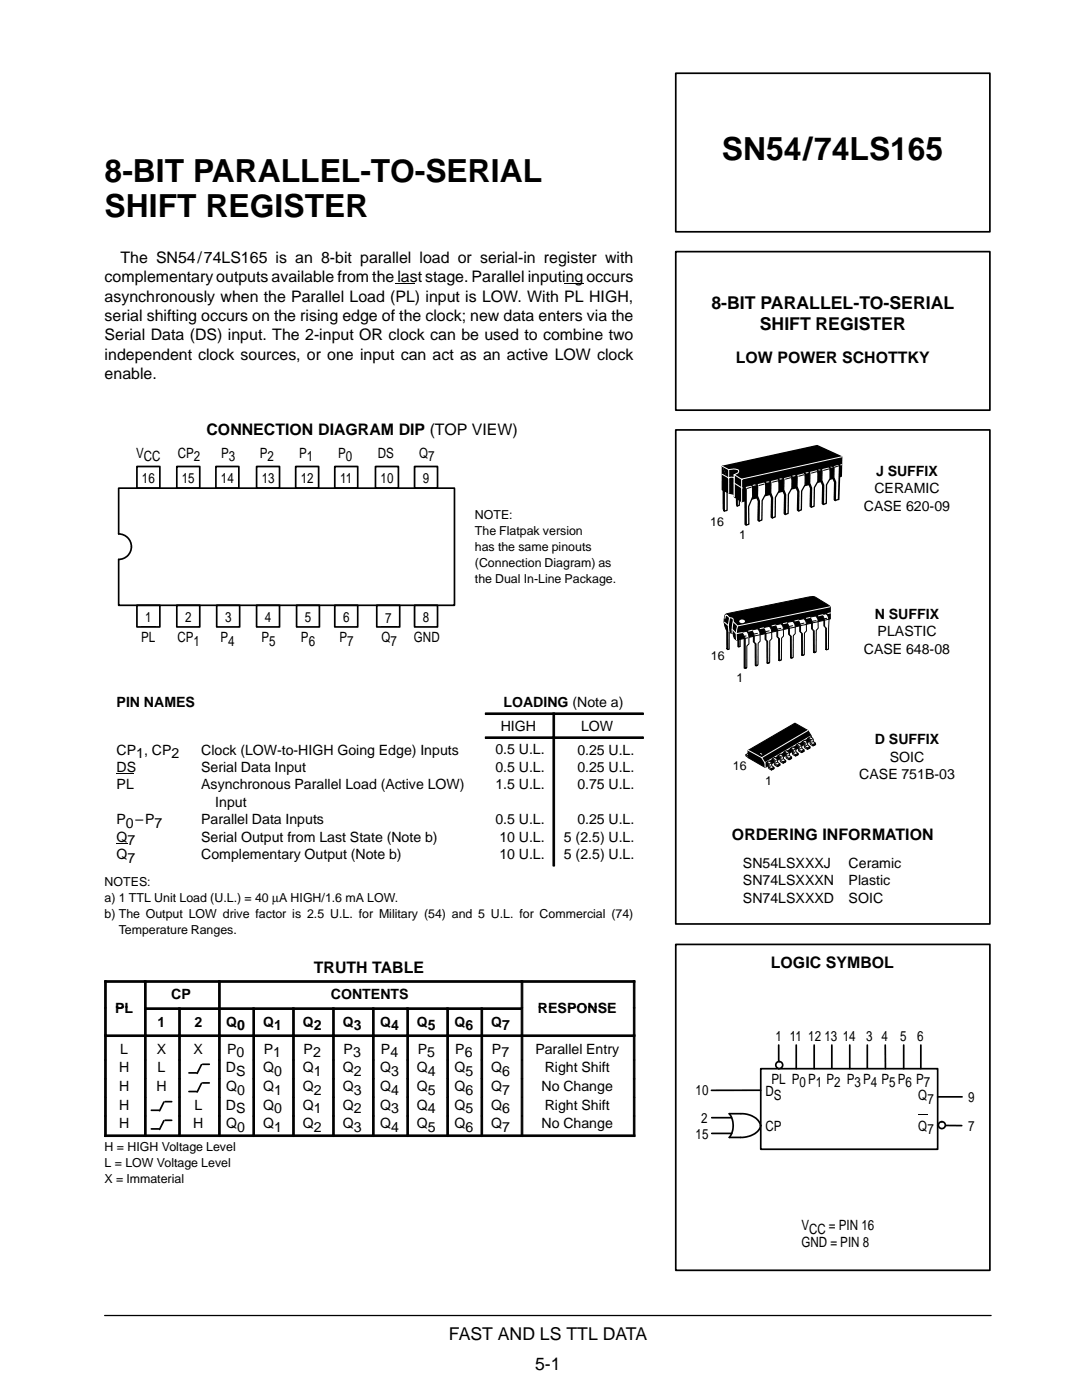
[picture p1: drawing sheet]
<svg xmlns="http://www.w3.org/2000/svg" width="216mm" height="279mm" viewBox="0 0 216 279" stroke-linecap="round" stroke-linejoin="round" font-family="sans-serif">
<path d="M20.9 262.5h176.9" fill="none" stroke="#000" stroke-width=".26"/>
<path d="M78.9 56.6h3.9M112.6 56.6h3.9M28.2 125h2.8M23.3 154.3h3.4M23.3 168.3h2.2" fill="none" stroke="#000" stroke-width=".2"/>
<g fill="none" stroke="#000" stroke-width=".34">
<path d="M23.7 97.4h67v23.4h-67v-9.2a2.54 2.54 0 0 0 2.5-2.5 2.54 2.54 0 0 0-2.5-2.5zM27.3 93.1h4.6v4.3h-4.6zM35.3 93.1h4.6v4.3h-4.6zM43.1 93.1h4.6v4.3h-4.6zM51.2 93.1h4.6v4.3h-4.6zM59 93.1h4.6v4.3h-4.6zM66.8 93.1h4.6v4.3h-4.6zM74.9 93.1h4.6v4.3h-4.6zM82.7 93.1h4.6v4.3h-4.6zM27.3 120.8h4.6v4.3h-4.6zM35.3 120.8h4.6v4.3h-4.6zM43.2 120.8h4.6v4.3h-4.6z"/>
<path d="M51.2 120.8h4.6v4.3h-4.6zM59.2 120.8h4.5v4.3h-4.5zM66.8 120.8h4.6v4.3h-4.6zM75.2 120.8h4.6v4.3h-4.6zM82.7 120.8h4.6v4.3h-4.6zM32.7 219.9l-.9 1.8M32.9 219.9h1.4M37.7 214.1h1.5M37.7 217.8h1.5M40.2 212.5l-.9 1.7M40.2 216.2l-.9 1.7M40.4 212.4h1.4"/>
<path d="M40.4 216.1h1.4M30.2 221.6h1.5M30.2 225.3h1.5M32.7 223.7l-.9 1.7M32.9 223.6h1.4"/>
</g>
<g fill="#000">
<path d="M76.1 124.9h1.8v.1h-1.8z" fill-rule="evenodd"/>
<path d="M77.9 124.9h1.3v.1h-1.3z" fill-rule="evenodd"/>
</g>
<g fill="#000" stroke="#000" stroke-width=".2">
<path d="M96.8 142.3h13.5v.3h-13.5z" fill-rule="evenodd"/>
<path d="M96.8 147.1h13.5v.3h-13.5z" fill-rule="evenodd"/>
<path d="M110.3 142.3h.4v4.7h-.4z" fill-rule="evenodd"/>
<path d="M110.3 142.3h18.1v.3h-18.1z" fill-rule="evenodd"/>
<path d="M110.3 147.1h.4v25.7h-.4z" fill-rule="evenodd"/>
<path d="M110.3 147.1h18.1v.3h-18.1z" fill-rule="evenodd"/>
<path d="M20.9 195.7h.3v5.4h-.3z" fill-rule="evenodd"/>
<path d="M20.9 195.7h7.9v.3h-7.9z" fill-rule="evenodd"/>
<path d="M28.8 195.7h.4v5.4h-.4z" fill-rule="evenodd"/>
<path d="M28.8 195.7h14.8v.3h-14.8z" fill-rule="evenodd"/>
<path d="M43.6 195.7h.3v5.4h-.3z" fill-rule="evenodd"/>
<path d="M43.6 195.7h60.4v.3h-60.4z" fill-rule="evenodd"/>
<path d="M104 195.7h.3v5.4h-.3z" fill-rule="evenodd"/>
<path d="M104 195.7h22.7v.3h-22.7z" fill-rule="evenodd"/>
<path d="M126.4 195.7h.3v5.4h-.3z" fill-rule="evenodd"/>
<path d="M20.9 201.1h.3v5.4h-.3z" fill-rule="evenodd"/>
<path d="M20.9 206.5h.3v5h-.3z" fill-rule="evenodd"/>
<path d="M20.9 206.5h7.9v.4h-7.9z" fill-rule="evenodd"/>
<path d="M20.9 211.6h.3v3.7h-.3z" fill-rule="evenodd"/>
<path d="M20.9 215.3h.3v3.7h-.3z" fill-rule="evenodd"/>
<path d="M20.9 219h.3v3.7h-.3z" fill-rule="evenodd"/>
<path d="M28.8 201.1h.4v5.4h-.4z" fill-rule="evenodd"/>
<path d="M28.8 201.1h6.8v.4h-6.8z" fill-rule="evenodd"/>
<path d="M28.8 206.5h.4v5h-.4z" fill-rule="evenodd"/>
<path d="M28.8 206.5h6.8v.4h-6.8z" fill-rule="evenodd"/>
<path d="M28.8 211.6h.4v3.7h-.4z" fill-rule="evenodd"/>
<path d="M28.8 215.3h.4v3.7h-.4z" fill-rule="evenodd"/>
<path d="M28.8 219h.4v3.7h-.4z" fill-rule="evenodd"/>
<path d="M35.7 201.1h.3v5.4h-.3z" fill-rule="evenodd"/>
<path d="M35.7 201.1h7.9v.4h-7.9z" fill-rule="evenodd"/>
<path d="M35.7 206.5h.3v5h-.3z" fill-rule="evenodd"/>
<path d="M35.7 206.5h7.9v.4h-7.9z" fill-rule="evenodd"/>
<path d="M35.7 211.6h.3v3.7h-.3z" fill-rule="evenodd"/>
<path d="M35.7 215.3h.3v3.7h-.3z" fill-rule="evenodd"/>
<path d="M35.7 219h.3v3.7h-.3z" fill-rule="evenodd"/>
<path d="M43.6 201.1h.3v5.4h-.3z" fill-rule="evenodd"/>
<path d="M43.6 201.1h6.8v.4h-6.8z" fill-rule="evenodd"/>
<path d="M43.6 206.5h.3v5h-.3z" fill-rule="evenodd"/>
<path d="M43.6 206.5h6.8v.4h-6.8z" fill-rule="evenodd"/>
<path d="M43.6 211.6h.3v3.7h-.3z" fill-rule="evenodd"/>
<path d="M43.6 215.3h.3v3.7h-.3z" fill-rule="evenodd"/>
<path d="M43.6 219h.3v3.7h-.3z" fill-rule="evenodd"/>
<path d="M50.5 201.1h.3v5.4h-.3z" fill-rule="evenodd"/>
<path d="M50.5 201.1h7.9v.4h-7.9z" fill-rule="evenodd"/>
<path d="M50.5 206.5h.3v5h-.3z" fill-rule="evenodd"/>
<path d="M50.5 206.5h7.9v.4h-7.9z" fill-rule="evenodd"/>
<path d="M50.5 211.6h.3v3.7h-.3z" fill-rule="evenodd"/>
<path d="M50.5 215.3h.3v3.7h-.3z" fill-rule="evenodd"/>
<path d="M50.5 219h.3v3.7h-.3z" fill-rule="evenodd"/>
<path d="M58.4 201.1h.3v5.4h-.3z" fill-rule="evenodd"/>
<path d="M58.4 201.1h8v.4h-8z" fill-rule="evenodd"/>
<path d="M58.4 206.5h.3v5h-.3z" fill-rule="evenodd"/>
<path d="M58.4 206.5h8v.4h-8z" fill-rule="evenodd"/>
<path d="M58.4 211.6h.3v3.7h-.3z" fill-rule="evenodd"/>
<path d="M58.4 215.3h.3v3.7h-.3z" fill-rule="evenodd"/>
<path d="M58.4 219h.3v3.7h-.3z" fill-rule="evenodd"/>
<path d="M66.4 201.1h.3v5.4h-.3z" fill-rule="evenodd"/>
<path d="M66.4 201.1h7.9v.4h-7.9z" fill-rule="evenodd"/>
<path d="M66.4 206.5h.3v5h-.3z" fill-rule="evenodd"/>
<path d="M66.4 206.5h7.9v.4h-7.9z" fill-rule="evenodd"/>
<path d="M66.4 211.6h.3v3.7h-.3z" fill-rule="evenodd"/>
<path d="M66.4 215.3h.3v3.7h-.3z" fill-rule="evenodd"/>
<path d="M66.4 219h.3v3.7h-.3z" fill-rule="evenodd"/>
<path d="M74.3 201.1h.4v5.4h-.4z" fill-rule="evenodd"/>
<path d="M74.3 201.1h6.9v.4h-6.9z" fill-rule="evenodd"/>
<path d="M74.3 206.5h.4v5h-.4z" fill-rule="evenodd"/>
<path d="M74.3 206.5h6.9v.4h-6.9z" fill-rule="evenodd"/>
<path d="M74.3 211.6h.4v3.7h-.4z" fill-rule="evenodd"/>
<path d="M74.3 215.3h.4v3.7h-.4z" fill-rule="evenodd"/>
<path d="M74.3 219h.4v3.7h-.4z" fill-rule="evenodd"/>
<path d="M81.2 201.1h.3v5.4h-.3z" fill-rule="evenodd"/>
<path d="M81.2 201.1h7.9v.4h-7.9z" fill-rule="evenodd"/>
<path d="M81.2 206.5h.3v5h-.3z" fill-rule="evenodd"/>
<path d="M81.2 206.5h7.9v.4h-7.9z" fill-rule="evenodd"/>
<path d="M81.2 211.6h.3v3.7h-.3z" fill-rule="evenodd"/>
<path d="M81.2 215.3h.3v3.7h-.3z" fill-rule="evenodd"/>
<path d="M81.2 219h.3v3.7h-.3z" fill-rule="evenodd"/>
<path d="M89.2 201.1h.3v5.4h-.3z" fill-rule="evenodd"/>
<path d="M89.2 201.1h6.8v.4h-6.8z" fill-rule="evenodd"/>
<path d="M89.2 206.5h.3v5h-.3z" fill-rule="evenodd"/>
<path d="M89.2 206.5h6.8v.4h-6.8z" fill-rule="evenodd"/>
<path d="M89.2 211.6h.3v3.7h-.3z" fill-rule="evenodd"/>
<path d="M89.2 215.3h.3v3.7h-.3z" fill-rule="evenodd"/>
<path d="M89.2 219h.3v3.7h-.3z" fill-rule="evenodd"/>
<path d="M96 201.1h.3v5.4h-.3z" fill-rule="evenodd"/>
<path d="M96 201.1h8v.4h-8z" fill-rule="evenodd"/>
<path d="M96 206.5h.3v5h-.3z" fill-rule="evenodd"/>
<path d="M96 206.5h8v.4h-8z" fill-rule="evenodd"/>
<path d="M96 211.6h.3v3.7h-.3z" fill-rule="evenodd"/>
<path d="M96 215.3h.3v3.7h-.3z" fill-rule="evenodd"/>
<path d="M96 219h.3v3.7h-.3z" fill-rule="evenodd"/>
<path d="M104 201.1h.3v5.4h-.3z" fill-rule="evenodd"/>
<path d="M104 206.5h.3v5h-.3z" fill-rule="evenodd"/>
<path d="M104 206.5h22.7v.4h-22.7z" fill-rule="evenodd"/>
<path d="M104 211.6h.3v3.7h-.3z" fill-rule="evenodd"/>
<path d="M104 215.3h.3v3.7h-.3z" fill-rule="evenodd"/>
<path d="M104 219h.3v3.7h-.3z" fill-rule="evenodd"/>
<path d="M126.4 201.1h.3v5.4h-.3z" fill-rule="evenodd"/>
<path d="M126.4 206.5h.3v5h-.3z" fill-rule="evenodd"/>
<path d="M126.4 211.6h.3v3.7h-.3z" fill-rule="evenodd"/>
<path d="M126.4 215.3h.3v3.7h-.3z" fill-rule="evenodd"/>
<path d="M126.4 219h.3v3.7h-.3z" fill-rule="evenodd"/>
<path d="M20.9 222.7h.3v4.1h-.3z" fill-rule="evenodd"/>
<path d="M20.9 226.5h7.9v.3h-7.9z" fill-rule="evenodd"/>
<path d="M28.8 222.7h.4v4.1h-.4z" fill-rule="evenodd"/>
<path d="M28.8 226.5h6.8v.3h-6.8z" fill-rule="evenodd"/>
<path d="M35.7 222.7h.3v4.1h-.3z" fill-rule="evenodd"/>
<path d="M35.7 226.5h7.9v.3h-7.9z" fill-rule="evenodd"/>
<path d="M43.6 222.7h.3v4.1h-.3z" fill-rule="evenodd"/>
<path d="M43.6 226.5h6.8v.3h-6.8z" fill-rule="evenodd"/>
<path d="M50.5 222.7h.3v4.1h-.3z" fill-rule="evenodd"/>
<path d="M50.5 226.5h7.9v.3h-7.9z" fill-rule="evenodd"/>
<path d="M58.4 222.7h.3v4.1h-.3z" fill-rule="evenodd"/>
<path d="M58.4 226.5h8v.3h-8z" fill-rule="evenodd"/>
<path d="M66.4 222.7h.3v4.1h-.3z" fill-rule="evenodd"/>
<path d="M66.4 226.5h7.9v.3h-7.9z" fill-rule="evenodd"/>
<path d="M74.3 222.7h.4v4.1h-.4z" fill-rule="evenodd"/>
<path d="M74.3 226.5h6.9v.3h-6.9z" fill-rule="evenodd"/>
<path d="M81.2 222.7h.3v4.1h-.3z" fill-rule="evenodd"/>
<path d="M81.2 226.5h7.9v.3h-7.9z" fill-rule="evenodd"/>
<path d="M89.2 222.7h.3v4.1h-.3z" fill-rule="evenodd"/>
<path d="M89.2 226.5h6.8v.3h-6.8z" fill-rule="evenodd"/>
<path d="M96 222.7h.3v4.1h-.3z" fill-rule="evenodd"/>
<path d="M96 226.5h8v.3h-8z" fill-rule="evenodd"/>
<path d="M104 222.7h.3v4.1h-.3z" fill-rule="evenodd"/>
<path d="M104 226.5h22.7v.3h-22.7z" fill-rule="evenodd"/>
<path d="M126.4 222.7h.3v4.1h-.3z" fill-rule="evenodd"/>
</g>
<path d="M20.9 14.6h57.3v13.2h-57.3z" fill="#fff"/>
<path d="M134.8 14.6h62.7v31.7h-62.7zM134.8 50.2h62.7v31.7h-62.7zM134.8 85.8h62.7v98.6h-62.7zM146.6 98.7v.4M147 99.4l.1 .1" fill="none" stroke="#000" stroke-width=".34"/>
<g fill="#000" stroke="#000" stroke-width=".26">
<path d="M144.1 93.1l2.5 5.6-1.1-.3-1.4-.7zM147 99.4l.1 1.6z"/>
<path d="M144.1 93.1l19-4.2 4.9 2.3-.1 3.9-19.9 5-1.4-1z" fill-rule="evenodd"/>
</g>
<path d="M147.1 99.5v1.5l.4-.1v-1.3M157.9 95.9l-1.3 .3M160.4 95.4l-1.2 .3M163 94.9l-1.3 .3M166.4 92.5l-.6 .1" fill="none" stroke="#000" stroke-width=".26"/>
<path d="M144.1 94.7l1.3 .7M144.1 93.1l1.3 .6M146.5 96.4l1.5 .9M146.5 95.4l-.5-.2-.6 .2M148.1 95.7l-1.6-1 .7-.3a.38 .38 0 0 0 .2-.4 .38 .38 0 0 0-.4-.3h-1.6v4.7M167.9 92.7l-19.9 4.7M168 91.2l-20 4.4v4.5" fill="none" stroke="#fff" stroke-width=".2"/>
<path d="M147 99.4l.1 .1v1.5z" fill="#000"/>
<path d="M167.4 93.4l-.6 .2" fill="none" stroke="#000" stroke-width=".2"/>
<g fill="#000" stroke="#000" stroke-width=".34">
<path d="M166.3 93.7l.1 1.6 .4 .9-.1 3.7-.2-.2 .1-3.5-.4-.8z" fill-rule="evenodd"/>
<path d="M148.4 97.1l.4 .4 .1 7.3-.2-.2v-7l-.4-.3z" fill-rule="evenodd"/>
</g>
<path d="M166 93l1.2-.4 .4 .3-.3 6.8-.6 .2v-3.7l-.3-.9v-1.9z" fill-rule="evenodd" fill="#fff"/>
<path d="M166 93l.4 .4v1.9l.3 .9v3.7l.6-.2" fill="none" stroke="#000" stroke-width=".26"/>
<path d="M166 93l1.2-.4 .4 .3-.3 6.8" fill="none" stroke="#000" stroke-width=".34"/>
<path d="M146.5 94.7v4.4" fill="none" stroke="#fff" stroke-width=".26"/>
<path d="M155.2 95.9l-.8 .2M157.9 95.3l-.9 .1" fill="none" stroke="#000" stroke-width=".2"/>
<path d="M151.1 97.3l.1 1.7 .4 1-.1 4-.2-.2 .1-3.8-.4-.9z" fill-rule="evenodd" fill="#000" stroke="#000" stroke-width=".34"/>
<path d="M150.8 96.5l1.8-.4a4.4 4.4 0 0 1-.5 3.8l-.1 3.9-.5 .2v-4l-.4-1 .1-2.1z" fill-rule="evenodd" fill="#fff"/>
<path d="M150.8 96.5l.4 .4-.1 2.1 .4 1v4l.5-.2 .1-3.9 .7-1.3v-1.8" fill="none" stroke="#000" stroke-width=".26"/>
<path d="M150.8 96.5l1.8-.4 .2 .7" fill="none" stroke="#000" stroke-width=".34"/>
<path d="M152.5 96.6l-1.1 .3" fill="none" stroke="#000" stroke-width=".2"/>
<path d="M148.5 97.1l1.4-.3 .3 .2v2.1l-.8 2v3.5l-.5 .2v-7.2z" fill-rule="evenodd" fill="#fff"/>
<path d="M148.5 97.1l1.4-.3 .3 .2v2.1l-.8 2v3.5l-.5 .2v-7.2z" fill="none" stroke="#000" stroke-width=".26"/>
<path d="M149.9 97.2l-.8 .3" fill="none" stroke="#000" stroke-width=".2"/>
<path d="M153.7 96.6l.1 1.7 .4 1v4.1l-.3-.2 .1-3.8-.4-.9z" fill-rule="evenodd" fill="#000" stroke="#000" stroke-width=".34"/>
<path d="M153.4 95.9l1.9-.4 .1 .2v2.3l-.7 1.3v3.9l-.6 .1 .1-3.9-.4-1v-2.1z" fill-rule="evenodd" fill="#fff"/>
<path d="M153.4 95.9l.2 .1M153.6 96l.2 .3v2.1l.4 1-.1 3.9 .6-.1v-3.9l.7-1.3v-1.8" fill="none" stroke="#000" stroke-width=".26"/>
<path d="M153.4 95.9l1.9-.4 .1 .7" fill="none" stroke="#000" stroke-width=".34"/>
<path d="M156.3 96l.1 1.7 .4 1v4l-.3-.2 .1-3.8-.4-.9z" fill-rule="evenodd" fill="#000" stroke="#000" stroke-width=".34"/>
<path d="M156 95.3l1.9-.4 .1 .3v2.2l-.7 1.2v3.9l-.6 .1 .1-3.9-.4-1v-2z" fill-rule="evenodd" fill="#fff"/>
<path d="M156 95.3l.4 .4v2l.4 1-.1 3.9 .6-.1v-3.9l.7-1.2v-1.8" fill="none" stroke="#000" stroke-width=".26"/>
<path d="M156 95.3l1.9-.4 .1 .7" fill="none" stroke="#000" stroke-width=".34"/>
<path d="M159 95.4l.1 1.7 .4 .9-.1 4-.2-.2v-3.7l-.4-.9z" fill-rule="evenodd" fill="#000" stroke="#000" stroke-width=".34"/>
<path d="M158.7 94.7l1.8-.4 .2 .2v2.2l-.7 1.3-.1 3.8-.6 .1 .1-3.8-.4-1 .1-2z" fill-rule="evenodd" fill="#fff"/>
<path d="M158.7 94.7l.1 .1M158.8 94.7l.3 .4-.1 2 .4 1-.1 3.8 .6-.1 .1-3.8 .7-1.3v-1.7" fill="none" stroke="#000" stroke-width=".26"/>
<path d="M158.7 94.7l1.8-.4 .2 .7" fill="none" stroke="#000" stroke-width=".34"/>
<path d="M161.5 94.8l.1 1.6 .4 1-.1 3.8-.2-.1 .1-3.7-.4-.9z" fill-rule="evenodd" fill="#000" stroke="#000" stroke-width=".34"/>
<path d="M161.2 94.1l1.9-.5 .1 .3v2.2l-.7 1.2-.1 3.7-.5 .2v-3.8l-.3-1v-2z" fill-rule="evenodd" fill="#fff"/>
<path d="M161.2 94.1l.4 .3v2l.3 1v3.8l.5-.2 .1-3.7 .7-1.2v-1.8" fill="none" stroke="#000" stroke-width=".26"/>
<path d="M161.2 94.1l1.9-.5 .1 .7" fill="none" stroke="#000" stroke-width=".34"/>
<path d="M163.9 94.2l.1 1.7 .4 .9v3.9l-.3-.2 .1-3.6-.4-.9z" fill-rule="evenodd" fill="#000" stroke="#000" stroke-width=".34"/>
<path d="M163.6 93.5l1.9-.4 .1 .3v2.1l-.7 1.2v3.8l-.6 .1 .1-3.8-.4-.9v-2z" fill-rule="evenodd" fill="#fff"/>
<path d="M145.1 98.1v3.8l-.6 .1M163.6 93.5l.4 .4v2l.4 .9-.1 3.8 .6-.1v-3.8l.7-1.2v-1.7" fill="none" stroke="#000" stroke-width=".26"/>
<path d="M163.6 93.5l1.9-.4 .1 .7" fill="none" stroke="#000" stroke-width=".34"/>
<path d="M144.3 97.3l.2 .5v4.2l-.2-.4z" fill="#000" stroke="#000" stroke-width=".26"/>
<path d="M155.2 96l-1.1 .2M157.8 95.3l-1.1 .3M160.4 94.8l-1 .2M162.9 94.1l-1 .3M165.4 93.6l-1.1 .3M167.4 93l-.9 .2M147.4 127.1v2l.3-.1" fill="none" stroke="#000" stroke-width=".2"/>
<path d="M147.4 127.1l.3 .1v1.8z" fill="#fff"/>
<path d="M145.2 125.2v4.4l.3-.1M147.4 127.1l.3 .1v1.8" fill="none" stroke="#000" stroke-width=".2"/>
<path d="M147.2 126.9l.2 .2v2h-.2z" fill-rule="evenodd" fill="#000" stroke="#000" stroke-width=".2"/>
<path d="M145.2 125.2l.3 .1v4.2z" fill="#fff"/>
<path d="M145.2 125.2l.3 .1v4.2" fill="none" stroke="#000" stroke-width=".2"/>
<g fill="#000" stroke="#000" stroke-width=".2">
<path d="M145 125.1v4.4l.2-4.3zM145.2 125.2v4.5l-.2-.2z" fill-rule="evenodd"/>
<path d="M144.7 122.7l.8-.3 16.7-3.4 .5 .2 2.6 1.5 .4 .4v2.4l-18.7 4.3-.5-.4-.2-1.1a1.43 1.43 0 0 1-1.7-1.4 3.6 3.6 0 0 1 .1-2.2z" fill-rule="evenodd"/>
<path d="M163.9 122.5l.4-.1 .3 .5 .6 2.3v4.4l-.3 .1-.1-.1v-4.3l-.4-.4a2.85 2.85 0 0 0-.5-2.4z" fill-rule="evenodd"/>
</g>
<path d="M164 122.7l.9-.2a2.72 2.72 0 0 1 .4 2.8v4.2l-.4 .2v-4.3l-.4-.4a2.83 2.83 0 0 0-.5-2.3z" fill-rule="evenodd" fill="#fff"/>
<path d="M164.9 129.6v-4.2l-.4-.4a2.83 2.83 0 0 0-.5-2.3l.9-.2a2.72 2.72 0 0 1 .4 2.8v4.2l-.4 .2" fill="none" stroke="#000" stroke-width=".2"/>
<path d="M161.4 123.1l1.2-.2 .4 .6 .1 1.8-.4 .4 .1 4.5-.3 .1-.2-.1v-4.3l-.4-.4a2.96 2.96 0 0 0-.5-2.4z" fill-rule="evenodd" fill="#000" stroke="#000" stroke-width=".2"/>
<path d="M161.6 123.2l1.2-.3 .4 .7 .1 1.8-.4 .4-.1 4.3-.3 .1v-4.3l-.4-.4a2.95 2.95 0 0 0-.5-2.3z" fill-rule="evenodd" fill="#fff"/>
<path d="M162.5 130.2v-4.3l-.4-.4a2.95 2.95 0 0 0-.5-2.3l1.2-.3 .4 .7 .1 1.8-.4 .4-.1 4.3-.3 .1" fill="none" stroke="#000" stroke-width=".2"/>
<path d="M159 123.7l1.3-.3a2.46 2.46 0 0 1 .4 2.5l-.3 .4v4.4l-.3 .1-.1-.1-.1-4.3-.3-.4a2.83 2.83 0 0 0-.6-2.3z" fill-rule="evenodd" fill="#000" stroke="#000" stroke-width=".2"/>
<path d="M159.2 123.7l1.2-.2 .5 .6v1.8l-.4 .4v4.3l-.4 .2v-4.3l-.4-.4a2.97 2.97 0 0 0-.5-2.4z" fill-rule="evenodd" fill="#fff"/>
<path d="M160.1 130.7v-4.2l-.4-.4a2.97 2.97 0 0 0-.5-2.4l1.2-.2 .5 .6v1.8l-.4 .4v4.3l-.4 .2" fill="none" stroke="#000" stroke-width=".2"/>
<path d="M156.8 124.2l1.2-.3 .5 .7v1.8l-.4 .4 .1 4.5-.3 .1-.2-.1v-4.4l-.3-.3a3.1 3.1 0 0 0-.6-2.4z" fill-rule="evenodd" fill="#000" stroke="#000" stroke-width=".2"/>
<path d="M157 124.2l1.2-.2a2.46 2.46 0 0 1 .5 2.4l-.4 .5v4.3l-.4 .1v-4.3l-.4-.4a2.85 2.85 0 0 0-.5-2.4z" fill-rule="evenodd" fill="#fff"/>
<path d="M157.9 131.3v-4.3l-.4-.4a2.85 2.85 0 0 0-.5-2.4l1.2-.2a2.46 2.46 0 0 1 .5 2.4l-.4 .5v4.3l-.4 .1" fill="none" stroke="#000" stroke-width=".2"/>
<path d="M154.5 124.7l1.2-.3 .4 .7 .1 1.8-.4 .4 .1 4.5-.4 .1-.1-.1v-4.4l-.4-.3a3.1 3.1 0 0 0-.5-2.4z" fill-rule="evenodd" fill="#000" stroke="#000" stroke-width=".2"/>
<path d="M154.6 124.7l1.3-.2 .4 .6v1.8l-.3 .5-.1 4.3-.4 .1v-4.3l-.3-.4a3.1 3.1 0 0 0-.6-2.4z" fill-rule="evenodd" fill="#fff"/>
<path d="M155.6 131.8l-.1-4.3-.3-.4a3.1 3.1 0 0 0-.6-2.4l1.3-.2 .4 .6v1.8l-.3 .5-.1 4.3-.4 .1" fill="none" stroke="#000" stroke-width=".2"/>
<path d="M152.1 125.2l1.2-.3a2.54 2.54 0 0 1 .5 2.5l-.4 .4 .1 4.5-.3 .1-.2-.1v-4.3l-.3-.4a2.86 2.86 0 0 0-.6-2.4z" fill-rule="evenodd" fill="#000" stroke="#000" stroke-width=".2"/>
<path d="M152.3 125.3l1.2-.3 .4 .7 .1 1.8-.4 .4v4.3l-.4 .1v-4.3l-.4-.4a3.1 3.1 0 0 0-.5-2.3z" fill-rule="evenodd" fill="#fff"/>
<path d="M153.2 132.3v-4.3l-.4-.4a3.1 3.1 0 0 0-.5-2.3l1.2-.3 .4 .7 .1 1.8-.4 .4v4.3l-.4 .1" fill="none" stroke="#000" stroke-width=".2"/>
<path d="M149.8 125.7l1.2-.3a2.48 2.48 0 0 1 .5 2.5l-.4 .4 .1 4.5-.3 .1-.2-.1v-4.4l-.4-.3a2.84 2.84 0 0 0-.5-2.4z" fill-rule="evenodd" fill="#000" stroke="#000" stroke-width=".2"/>
<path d="M149.9 125.7l1.3-.2 .4 .7 .1 1.8-.4 .4-.1 4.3-.3 .1v-4.3l-.4-.4a2.94 2.94 0 0 0-.6-2.4z" fill-rule="evenodd" fill="#fff"/>
<path d="M150.9 132.8v-4.3l-.4-.4a2.94 2.94 0 0 0-.6-2.4l1.3-.2 .4 .7 .1 1.8-.4 .4-.1 4.3-.3 .1" fill="none" stroke="#000" stroke-width=".2"/>
<path d="M147.7 126.3l1.1-.3a2.44 2.44 0 0 1 .5 2.5l-.5 .5 .1 4.4h-.2l-.2-.1v-5.8z" fill-rule="evenodd" fill="#000" stroke="#000" stroke-width=".2"/>
<path d="M148 126.2l1-.2a2.7 2.7 0 0 1 .4 2.5l-.4 .4v4.3l-.3 .1v-5.8z" fill-rule="evenodd" fill="#fff"/>
<path d="M148.7 133.3v-5.8l-.7-1.3 1-.2a2.7 2.7 0 0 1 .4 2.5l-.4 .4v4.3l-.3 .1" fill="none" stroke="#000" stroke-width=".2"/>
<path d="M144.6 124.2l.7 .6M144.7 123.4l.2-.7 .7 .6 .6 .1 .1 .7M145.6 123.3l-.3 1.6 .2 1.3M146.1 125.6l.8 .8M146.3 124.1l-.2 2.3M146.3 124.1l.9 .8M148.1 126.2l-1.2 .3M165.6 121.1l-18.4 3.8-.3 1.5 .1 1.3" fill="none" stroke="#fff" stroke-width=".2"/>
<path d="M147.6 123.8a.7 .7 0 0 1 1.1 .2 .65 .65 0 0 1-.6 .4 .65 .65 0 0 1-.6-.4z" fill-rule="evenodd" fill="#fff"/>
<g fill="none" stroke="#000" stroke-width=".2">
<path d="M148.9 126.9l-.4 .1M149.2 127.3l-.6 .1M151.1 126.4l-.8 .2M151.6 126.7l-1.1 .2M153.5 125.9l-.7 .2M154 126.2l-1.1 .2M155.8 125.4l-.7 .2M156.3 125.7l-1.1 .2M158.2 124.9l-.7 .1M158.6 125.2l-1.1 .2M160.4 124.4l-.7 .1M160.9 124.6l-1.1 .2"/>
<path d="M162.8 123.9l-.7 .1M163.2 124.1l-1.1 .2M165 123.4l-.5 .1M165.4 123.6l-.8 .2"/>
</g>
<path d="M150.1 125.8l-.7 .2M152.4 125.3l-.7 .2M154.7 124.7l-.7 .2M157 124.3l-.7 .2M159.3 123.8l-.7 .1M161.7 123.2l-.8 .2M164.2 122.7l-.9 .2M165.7 122.3l-.5 .1" fill="none" stroke="#fff" stroke-width=".2"/>
<path d="M149.3 149.8l9.3-5.5 2.6 1.5 .7 1v.9l-9.2 5.5-3.4-2z" fill-rule="evenodd" fill="#000" stroke="#000" stroke-width=".2"/>
<path d="M148.8 150.6l.4-.2v.7l-.4-.3z" fill="#fff"/>
<path d="M148.8 150.6l.4 .2M149.2 150.4l-.4 .2v.2l.4 .3" fill="none" stroke="#000" stroke-width=".2"/>
<path d="M152 151.2l.6 1.1 .1 .8M161.2 145.8l-9.2 5.4-2.7-1.5M161.7 146.9l-9.1 5.3" fill="none" stroke="#fff" stroke-width=".2"/>
<path d="M151.4 150.3a.47 .47 0 0 1 .6-.1 .47 .47 0 0 1 .2 .6l-.4-.1z" fill-rule="evenodd" fill="#fff"/>
<path d="M151.4 150.3a.47 .47 0 0 1 .6-.1 .47 .47 0 0 1 .2 .6l-.4-.1z" fill="none" stroke="#000" stroke-width=".34"/>
<path d="M152.8 152.2l.6-.4a.79 .79 0 0 1 .6 1l.4 .3v.3l-.5 .3-.5-.3-.1-.9z" fill-rule="evenodd" fill="#fff"/>
<path d="M152.8 152.2l.6-.4a.79 .79 0 0 1 .6 1l.4 .3v.3l-.5 .3-.5-.3-.1-.9zM153 152.1l.5 .3v.7l.4 .3M153.8 152.4h-.2M153.8 152.8l-.1 .1" fill="none" stroke="#000" stroke-width=".2"/>
<path d="M153.9 153.4l.5-.3v.3l-.5 .3z" fill-rule="evenodd" fill="#000" stroke="#000" stroke-width=".2"/>
<path d="M154 151.5l.6-.3a.75 .75 0 0 1 .6 .9l.4 .4v.2l-.5 .3-.5-.4-.1-.7z" fill-rule="evenodd" fill="#fff"/>
<path d="M154 151.5l.6-.3a.75 .75 0 0 1 .6 .9l.4 .4v.2l-.5 .3-.5-.4-.1-.7zM154.2 151.4l.4 .3 .1 .8 .4 .2M155 151.7l-.2 .1M155 152.2l-.1 .1" fill="none" stroke="#000" stroke-width=".2"/>
<path d="M155.1 152.7l.5-.2v.2l-.5 .3z" fill-rule="evenodd" fill="#000" stroke="#000" stroke-width=".2"/>
<path d="M155.2 150.8l.5-.3a.8 .8 0 0 1 .6 .9l.5 .4v.2l-.5 .3-.6-.3-.1-.8z" fill-rule="evenodd" fill="#fff"/>
<path d="M155.2 150.8l.5-.3a.8 .8 0 0 1 .6 .9l.5 .4v.2l-.5 .3-.6-.3-.1-.8zM155.3 150.8l.5 .3v.6l.4 .3M156.1 151l-.2 .1M156.2 151.5l-.2 .1" fill="none" stroke="#000" stroke-width=".2"/>
<path d="M156.2 152l.6-.2v.2l-.5 .3z" fill-rule="evenodd" fill="#000" stroke="#000" stroke-width=".2"/>
<path d="M156.4 150.1l.5-.3a.78 .78 0 0 1 .6 .9l.4 .4 .1 .3-.6 .2-.5-.3-.1-.8z" fill-rule="evenodd" fill="#fff"/>
<path d="M156.4 150.1l.5-.3a.78 .78 0 0 1 .6 .9l.4 .4 .1 .3-.6 .2-.5-.3-.1-.8zM156.5 150.1l.5 .3v.6l.4 .3M157.3 150.3l-.2 .1M157.3 150.8l-.1 .1" fill="none" stroke="#000" stroke-width=".2"/>
<path d="M157.4 151.3l.5-.2 .1 .3-.6 .2z" fill-rule="evenodd" fill="#000" stroke="#000" stroke-width=".2"/>
<path d="M157.7 149.4l.5-.3a.77 .77 0 0 1 .6 .9l.4 .4 .1 .2-.6 .3-.5-.4-.1-.7z" fill-rule="evenodd" fill="#fff"/>
<path d="M157.7 149.4l.5-.3a.77 .77 0 0 1 .6 .9l.4 .4 .1 .2-.6 .3-.5-.4-.1-.7zM157.8 149.3l.5 .3v.7l.4 .3M158.6 149.6l-.2 .1M158.6 150.1l-.1 .1" fill="none" stroke="#000" stroke-width=".2"/>
<path d="M158.7 150.6l.5-.2 .1 .2-.6 .3z" fill-rule="evenodd" fill="#000" stroke="#000" stroke-width=".2"/>
<path d="M158.8 148.7l.6-.3a.78 .78 0 0 1 .6 .9l.4 .4v.2l-.5 .3-.5-.4-.1-.8z" fill-rule="evenodd" fill="#fff"/>
<path d="M158.8 148.7l.6-.3a.78 .78 0 0 1 .6 .9l.4 .4v.2l-.5 .3-.5-.4-.1-.8zM159 148.7l.5 .3v.6l.4 .3M159.8 148.9l-.2 .1M159.8 149.4l-.1 .1" fill="none" stroke="#000" stroke-width=".2"/>
<path d="M159.9 149.9l.5-.2v.2l-.5 .3z" fill-rule="evenodd" fill="#000" stroke="#000" stroke-width=".2"/>
<path d="M160 148.1l.6-.4a.78 .78 0 0 1 .6 1l.4 .3v.3l-.5 .2-.5-.3-.2-.9z" fill-rule="evenodd" fill="#fff"/>
<path d="M160 148.1l.6-.4a.78 .78 0 0 1 .6 1l.4 .3v.3l-.5 .2-.5-.3-.2-.9zM160.2 148l.4 .3v.6l.5 .4M161 148.2l-.2 .1M161 148.7l-.2 .1" fill="none" stroke="#000" stroke-width=".2"/>
<path d="M161.1 149.3l.5-.3v.3l-.5 .2z" fill-rule="evenodd" fill="#000" stroke="#000" stroke-width=".2"/>
<path d="M161.1 147.4l.6-.4a.78 .78 0 0 1 .6 1l.4 .3v.3l-.5 .3-.5-.4-.1-.9z" fill-rule="evenodd" fill="#fff"/>
<path d="M161.1 147.4l.6-.4a.78 .78 0 0 1 .6 1l.4 .3v.3l-.5 .3-.5-.4-.1-.9zM161.3 147.3l.5 .3v.6l.4 .4M162.1 147.5l-.2 .1M162.1 148l-.1 .1" fill="none" stroke="#000" stroke-width=".2"/>
<path d="M162.2 148.6l.5-.3v.3l-.5 .3z" fill-rule="evenodd" fill="#000" stroke="#000" stroke-width=".2"/>
<g fill="none" stroke="#000" stroke-width=".34">
<path d="M134.8 188.5h62.7v65h-62.7zM151.8 217.6h-9.8M151.8 213.3h35.3v16.1h-35.3zM155.4 208.6v4.7M158.9 208.6v4.7M162.5 208.6v4.7M166 208.6v4.6M169.6 208.6v4.7M173.1 208.6v4.6M176.6 208.6l.1 4.7M180.3 208.6v4.7M183.7 208.6v4.7"/>
<path d="M187.1 218.9h4.9M142 226.2h4M142 223.1h3.9M147.8 222.3h-2.3a4 4 0 0 1 0 4.7h2.2M147.9 222.3a3.7 3.7 0 0 1 3.9 2.4M151.8 224.6a3.6 3.6 0 0 1-3.7 2.4h-.4M187.1 224.6h4.8"/>
</g>
<path d="M183.2 222.3h1.8v.1h-1.8z" fill-rule="evenodd" fill="#000"/>
<circle cx="155.5" cy="212.5" r=".69" fill="#fff"/>
<circle cx="155.5" cy="212.5" r=".69" fill="none" stroke="#000" stroke-width=".34"/>
<circle cx="187.9" cy="224.5" r=".69" fill="#fff"/>
<circle cx="187.9" cy="224.5" r=".69" fill="none" stroke="#000" stroke-width=".34"/>
<g font-size="6.3">
<text x="144.1" y="32">SN54/74LS165</text>
<text x="20.9" y="36.3">8-BIT PARALLEL-TO-SERIAL</text>
<text x="20.9" y="43.3">SHIFT REGISTER</text>
</g>
<g font-size="3.5">
<text x="142" y="61.7">8-BIT PARALLEL-TO-SERIAL</text>
<text x="151.6" y="65.9">SHIFT REGISTER</text>
<text x="89.6" y="267.5">FAST AND LS TTL DATA</text>
<text x="106.8" y="273.4">5-1</text>
</g>
<g font-size="3.2">
<text x="24" y="52.5">The SN54/74LS165 is an 8-bit parallel load or serial-in register with</text>
<text x="20.9" y="56.3">complementary outputs available from the last stage. Parallel inputing occurs</text>
<text x="20.9" y="60.2">asynchronously when the Parallel Load (PL) input is LOW. With PL HIGH,</text>
<text x="20.9" y="64.1">serial shifting occurs on the rising edge of the clock; new data enters via the</text>
<text x="20.9" y="67.9">Serial Data (DS) input. The 2-input OR clock can be used to combine two</text>
<text x="20.9" y="71.8">independent clock sources, or one input can act as an active LOW clock</text>
<text x="20.9" y="75.6">enable.</text>
<text x="146.8" y="72.4">LOW POWER SCHOTTKY</text>
<text x="41.2" y="86.9">CONNECTION DIAGRAM DIP (TOP VIEW)</text>
<text x="146.1" y="167.6">ORDERING INFORMATION</text>
<text x="62.6" y="194.2">TRUTH TABLE</text>
<text x="153.8" y="193.2">LOGIC SYMBOL</text>
</g>
<g font-size="2.8">
<text x="27.1" y="91.4">VCC</text>
<text x="35.5" y="91.4">CP2</text>
<text x="44.1" y="91.4">P3</text>
<text x="51.8" y="91.4">P2</text>
<text x="59.7" y="91.4">P1</text>
<text x="67.5" y="91.4">P0</text>
<text x="75.4" y="91.4">DS</text>
<text x="83.6" y="91.4">Q7</text>
<text x="174.8" y="95">J SUFFIX</text>
<text x="28.3" y="96.5">16</text>
<text x="36.3" y="96.5">15</text>
<text x="44.1" y="96.5">14</text>
<text x="52.2" y="96.5">13</text>
<text x="60" y="96.5">12</text>
<text x="67.9" y="96.5">11</text>
<text x="75.9" y="96.5">10</text>
<text x="84.4" y="96.5">9</text>
<text x="172.4" y="102">CASE 620-09</text>
<text x="174.5" y="98.5">CERAMIC</text>
<text x="29" y="124.2">1</text>
<text x="36.9" y="124.2">2</text>
<text x="44.9" y="124.2">3</text>
<text x="52.9" y="124.2">4</text>
<text x="60.8" y="124.2">5</text>
<text x="68.4" y="124.2">6</text>
<text x="76.8" y="124.3">7</text>
<text x="84.4" y="124.2">8</text>
<text x="174.6" y="123.5">N SUFFIX</text>
<text x="28.2" y="128.2">PL</text>
<text x="35.4" y="128.2">CP1</text>
<text x="44" y="128.2">P4</text>
<text x="52.2" y="128.2">P5</text>
<text x="60.1" y="128.2">P6</text>
<text x="67.7" y="128.2">P7</text>
<text x="76.1" y="128.2">Q7</text>
<text x="82.6" y="128.2">GND</text>
<text x="172.4" y="130.5">CASE 648-08</text>
<text x="175.1" y="127">PLASTIC</text>
<text x="23.3" y="141">PIN NAMES</text>
<text x="100.4" y="141">LOADING (Note a)</text>
<text x="99.9" y="145.8">HIGH</text>
<text x="115.9" y="145.8">LOW</text>
<text x="174.6" y="148.6">D SUFFIX</text>
<text x="23.3" y="150.6">CP1, CP2</text>
<text x="23.3" y="154.1">DS</text>
<text x="40.1" y="150.6">Clock (LOW-to-HIGH Going Edge) Inputs</text>
<text x="40.1" y="154.1">Serial Data Input</text>
<text x="98.9" y="150.6">0.5 U.L.</text>
<text x="98.9" y="154.1">0.5 U.L.</text>
<text x="115.2" y="150.6">0.25 U.L.</text>
<text x="115.2" y="154.1">0.25 U.L.</text>
<text x="171.5" y="155.5">CASE 751B-03</text>
<text x="177.5" y="152">SOIC</text>
<text x="23.3" y="157.6">PL</text>
<text x="40.1" y="157.6">Asynchronous Parallel Load (Active LOW)</text>
<text x="43" y="161">Input</text>
<text x="98.9" y="157.6">1.5 U.L.</text>
<text x="115.2" y="157.6">0.75 U.L.</text>
<text x="23.3" y="164.5">P0–P7</text>
<text x="40.1" y="164.5">Parallel Data Inputs</text>
<text x="98.9" y="164.5">0.5 U.L.</text>
<text x="115.2" y="164.5">0.25 U.L.</text>
<text x="23.3" y="168">Q7</text>
<text x="23.3" y="171.5">Q7</text>
<text x="40.1" y="168">Serial Output from Last State (Note b)</text>
<text x="40.1" y="171.5">Complementary Output (Note b)</text>
<text x="99.6" y="168">10 U.L.</text>
<text x="99.6" y="171.5">10 U.L.</text>
<text x="112.5" y="168">5 (2.5) U.L.</text>
<text x="112.5" y="171.5">5 (2.5) U.L.</text>
<text x="148.2" y="173.1">SN54LSXXXJ</text>
<text x="169.3" y="173.1">Ceramic</text>
<text x="148.2" y="176.6">SN74LSXXXN</text>
<text x="169.3" y="176.6">Plastic</text>
<text x="148.2" y="180.1">SN74LSXXXD</text>
<text x="169.3" y="180.1">SOIC</text>
<text x="23" y="202.2">PL</text>
<text x="34.2" y="199.5">CP</text>
<text x="66" y="199.5">CONTENTS</text>
<text x="107.3" y="202.2">RESPONSE</text>
<text x="31.5" y="204.9">1</text>
<text x="38.8" y="204.9">2</text>
<text x="45.1" y="204.9">Q0</text>
<text x="52.5" y="204.9">Q1</text>
<text x="60.4" y="204.9">Q2</text>
<text x="68.4" y="204.9">Q3</text>
<text x="75.9" y="204.9">Q4</text>
<text x="83.2" y="204.9">Q5</text>
<text x="90.7" y="204.9">Q6</text>
<text x="98" y="204.9">Q7</text>
<text x="154.8" y="207.7">1 11 12 13 14</text>
<text x="172.9" y="207.7">3 4</text>
<text x="179.6" y="207.7">5</text>
<text x="183" y="207.7">6</text>
<text x="23.8" y="214">H</text>
<text x="24" y="210.3">L</text>
<text x="31.3" y="210.3">X</text>
<text x="31.5" y="214">L</text>
<text x="38.6" y="210.3">X</text>
<text x="45.1" y="214">DS</text>
<text x="45.3" y="210.3">P0</text>
<text x="52.5" y="214">Q0</text>
<text x="52.6" y="210.3">P1</text>
<text x="60.4" y="214">Q1</text>
<text x="60.6" y="210.3">P2</text>
<text x="68.4" y="214">Q2</text>
<text x="68.6" y="210.3">P3</text>
<text x="75.9" y="214">Q3</text>
<text x="76" y="210.3">P4</text>
<text x="83.2" y="214">Q4</text>
<text x="83.4" y="210.3">P5</text>
<text x="90.7" y="214">Q5</text>
<text x="90.8" y="210.3">P6</text>
<text x="98" y="214">Q6</text>
<text x="98.2" y="210.3">P7</text>
<text x="106.8" y="210.3">Parallel Entry</text>
<text x="108.7" y="214">Right Shift</text>
<text x="23.8" y="217.7">H</text>
<text x="23.8" y="221.5">H</text>
<text x="31.2" y="217.7">H</text>
<text x="38.8" y="221.5">L</text>
<text x="45.1" y="221.5">DS</text>
<text x="45.1" y="217.7">Q0</text>
<text x="52.5" y="217.7">Q1</text>
<text x="52.5" y="221.5">Q0</text>
<text x="60.4" y="217.7">Q2</text>
<text x="60.4" y="221.5">Q1</text>
<text x="68.4" y="217.7">Q3</text>
<text x="68.4" y="221.5">Q2</text>
<text x="75.9" y="217.7">Q4</text>
<text x="75.9" y="221.5">Q3</text>
<text x="83.2" y="217.7">Q5</text>
<text x="83.2" y="221.5">Q4</text>
<text x="90.7" y="217.7">Q6</text>
<text x="90.7" y="221.5">Q5</text>
<text x="98" y="217.7">Q7</text>
<text x="98" y="221.5">Q6</text>
<text x="108.1" y="217.7">No Change</text>
<text x="108.7" y="221.5">Right Shift</text>
<text x="138.8" y="218.5">10</text>
<text x="152.7" y="218.8">DS</text>
<text x="154" y="216.3">PL P0P1 P2 P3P4 P5P6 P7</text>
<text x="183.2" y="219.6">Q7</text>
<text x="193.2" y="219.9">9</text>
<text x="23.8" y="225.2">H</text>
<text x="38.5" y="225.2">H</text>
<text x="45.1" y="225.2">Q0</text>
<text x="52.5" y="225.2">Q1</text>
<text x="60.4" y="225.2">Q2</text>
<text x="68.4" y="225.2">Q3</text>
<text x="75.9" y="225.2">Q4</text>
<text x="83.2" y="225.2">Q5</text>
<text x="90.7" y="225.2">Q6</text>
<text x="98" y="225.2">Q7</text>
<text x="108.1" y="225.2">No Change</text>
<text x="138.8" y="227.3">15</text>
<text x="139.9" y="224.1">2</text>
<text x="152.7" y="225.6">CP</text>
<text x="183.2" y="225.6">Q7</text>
<text x="193.2" y="225.6">7</text>
<text x="159.9" y="245.5">VCC = PIN 16</text>
<text x="159.9" y="249">GND = PIN 8</text>
</g>
<g font-size="2.5">
<text x="94.8" y="103.7">NOTE:</text>
<text x="94.8" y="106.8">The Flatpak version</text>
<text x="141.7" y="104.9">16</text>
<text x="147.5" y="107.6">1</text>
<text x="94.8" y="110">has the same pinouts</text>
<text x="94.8" y="113.2">(Connection Diagram) as</text>
<text x="94.8" y="116.4">the Dual In-Line Package.</text>
<text x="141.9" y="131.7">16</text>
<text x="146.9" y="136.1">1</text>
<text x="146.2" y="153.7">16</text>
<text x="152.7" y="156.7">1</text>
<text x="20.9" y="176.8">NOTES:</text>
<text x="20.9" y="180">a) 1 TTL Unit Load (U.L.) = 40 µA HIGH/1.6 mA LOW.</text>
<text x="20.9" y="183.1">b) The Output LOW drive factor is 2.5 U.L. for Military (54) and 5 U.L. for Commercial (74)</text>
<text x="23.7" y="186.3">Temperature Ranges.</text>
<text x="20.9" y="229.7">H = HIGH Voltage Level</text>
<text x="20.9" y="232.9">L = LOW Voltage Level</text>
<text x="20.9" y="236.1">X = Immaterial</text>
</g>
</svg>
